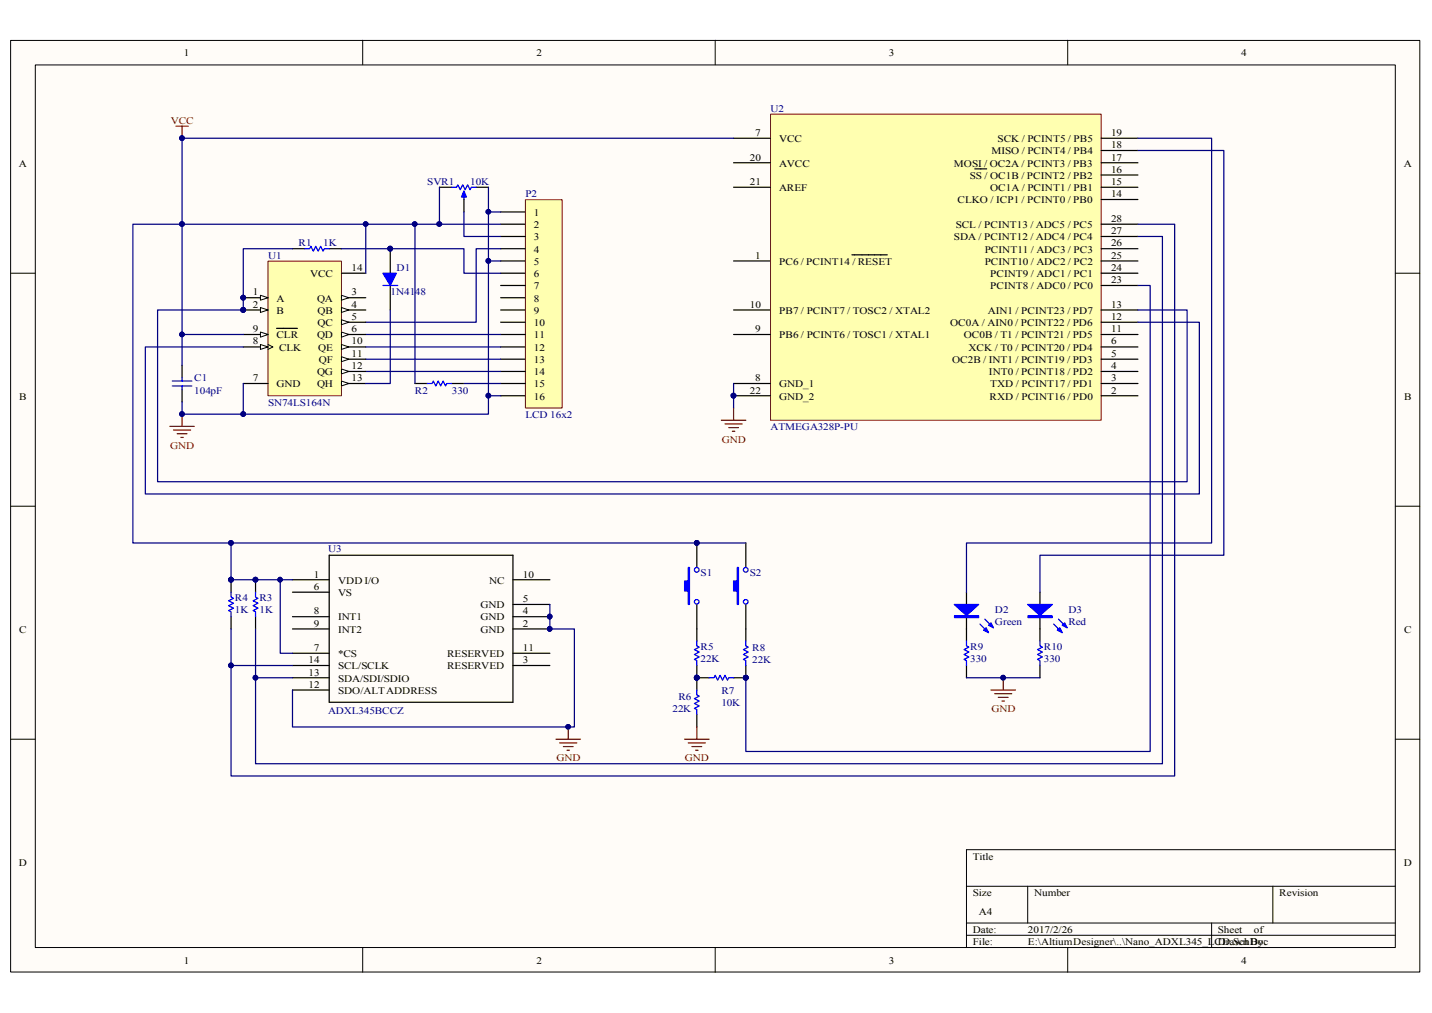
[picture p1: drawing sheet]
<svg xmlns="http://www.w3.org/2000/svg" width="297mm" height="210mm" viewBox="0 0 297 210" stroke-linecap="round" stroke-linejoin="round" font-family="sans-serif">
<path d="M2.2 8.4h292.3v193.1h-292.3z" fill="#fffcf8"/>
<path d="M2.2 8.4h292.3v193.1h-292.3z" fill="none" stroke="#000" stroke-width=".21"/>
<path d="M7.4 13.5h282v182.9h-282z" fill="#fffcf8"/>
<g fill="none" stroke="#000" stroke-width=".21">
<path d="M7.3 13.5h282.1v182.9h-282.1zM75.2 8.3v5.1M148.3 8.3v5.1M221.4 8.3v5.1M2.2 56.6h5.1M289.4 56.6h5.1M2.2 104.9h5.1M289.4 104.9h5.1M2.2 153.2h5.1M289.4 153.2h5.1M289.4 176.1h-89v20.3M75.2 196.4v5.1"/>
<path d="M148.3 196.4v5.1M200.4 183.7h89M200.4 191.3h89M200.4 193.9h89M213.1 183.7v7.6M221.4 196.4v5.1M251.3 191.3v5.1M264 183.7v7.6"/>
</g>
<path d="M159.9 23.7h68.5v63.4h-68.5z" fill="#ffffb0"/>
<path d="M159.8 23.7h68.6v63.4h-68.6z" fill="none" stroke="#800000" stroke-width=".21"/>
<g fill="none" stroke="#000" stroke-width=".25">
<path d="M152.1 28.7h7.7M152.1 38.8h7.7M152.1 33.7h7.7M202.2 35h2.4M228.4 28.7h7.6M228.4 38.8h7.6M228.4 36.3h7.6M228.4 33.7h7.6M228.4 31.2h7.6M152.1 54.1h7.7M176.7 52.8h7.3M228.4 54.1h7.6"/>
<path d="M228.4 41.4h7.6M228.4 59.2h7.6M228.4 56.6h7.6M228.4 51.6h7.6M228.4 49h7.6M228.4 46.5h7.6M152.1 79.5h7.7M152.1 69.3h7.7M152.1 64.3h7.7M228.4 79.5h7.6M228.4 77h7.6M228.4 74.5h7.6"/>
<path d="M228.4 71.9h7.6M228.4 69.3h7.6M228.4 64.3h7.6M228.4 66.8h7.6M152.1 82h7.7M228.4 82h7.6"/>
</g>
<g fill="#000080" stroke="#000080" stroke-width=".21">
<circle cx="152.1" cy="82" r=".49"/>
<circle cx="37.7" cy="28.6" r=".49"/>
<circle cx="37.7" cy="85.8" r=".49"/>
</g>
<path d="M36.5 26.2h2.5M37.8 26.2v2.5M35.2 88.4h5.1M36 89.2h3.5M36.7 89.9h2.1M37.5 90.7h.5M37.8 85.9v2.5" fill="none" stroke="#800000" stroke-width=".25"/>
<path d="M109 41.4h7.6v43.2h-7.6z" fill="#ffffb0"/>
<path d="M109 41.4h7.6v43.2h-7.6z" fill="none" stroke="#800000" stroke-width=".21"/>
<g fill="none" stroke="#000" stroke-width=".25">
<path d="M103.8 43.9h5.1M103.8 46.5h5.1M103.8 49h5.1M103.8 51.6h5.1M103.8 54.1h5.1M103.8 56.6h5.1M103.8 59.2h5.1M103.8 61.7h5.1M103.8 64.3h5.1M103.8 66.8h5.1M103.8 69.3h5.1M103.8 71.9h5.1"/>
<path d="M103.8 74.5h5.1M103.8 77h5.1M103.8 79.5h5.1M103.8 82h5.1"/>
</g>
<path d="M103.8 51.6h-5v15.2h-22.9M75.9 77h27.9M75.9 74.5h27.9M75.9 71.9h27.9M75.9 69.3h27.9" fill="none" stroke="#000080" stroke-width=".25"/>
<path d="M55.6 54.2h15.2v27.8h-15.2z" fill="#ffffb0"/>
<path d="M55.6 54.1h15.2v27.9h-15.2z" fill="none" stroke="#800000" stroke-width=".21"/>
<path d="M50.5 69.3h5.1" fill="none" stroke="#000" stroke-width=".25"/>
<path d="M54 68.8l1.6 .5-1.6 .6z" fill="#fffcf8"/>
<path d="M54 68.8l1.6 .5-1.6 .6zM55.6 71.4l1 .5-1 .5" fill="none" stroke="#000" stroke-width=".21"/>
<path d="M50.5 71.9h5.1M57.4 68.1h4.3" fill="none" stroke="#000" stroke-width=".25"/>
<path d="M54 71.4l1.6 .5-1.6 .5z" fill="#fffcf8"/>
<path d="M54 71.4l1.6 .5-1.6 .5z" fill="none" stroke="#000" stroke-width=".21"/>
<path d="M50.5 61.7h5.1" fill="none" stroke="#000" stroke-width=".25"/>
<path d="M54 61.2l1.6 .5-1.6 .5z" fill="#fffcf8"/>
<path d="M54 61.2l1.6 .5-1.6 .5z" fill="none" stroke="#000" stroke-width=".21"/>
<circle cx="50.4" cy="61.7" r=".49" fill="#000080" stroke="#000080" stroke-width=".21"/>
<path d="M50.5 64.3h5.1" fill="none" stroke="#000" stroke-width=".25"/>
<path d="M54 63.8l1.6 .5-1.6 .5z" fill="#fffcf8"/>
<path d="M54 63.8l1.6 .5-1.6 .5z" fill="none" stroke="#000" stroke-width=".21"/>
<circle cx="50.4" cy="64.2" r=".49" fill="#000080" stroke="#000080" stroke-width=".21"/>
<path d="M70.8 61.7h5.1" fill="none" stroke="#000" stroke-width=".25"/>
<path d="M70.8 61.2l1.5 .5-1.5 .5z" fill="#fffcf8"/>
<path d="M70.8 61.2l1.5 .5-1.5 .5z" fill="none" stroke="#000" stroke-width=".21"/>
<path d="M70.8 64.3h5.1" fill="none" stroke="#000" stroke-width=".25"/>
<path d="M70.8 63.8l1.5 .5-1.5 .5z" fill="#fffcf8"/>
<path d="M70.8 63.8l1.5 .5-1.5 .5z" fill="none" stroke="#000" stroke-width=".21"/>
<path d="M70.8 66.8h5.1" fill="none" stroke="#000" stroke-width=".25"/>
<path d="M70.8 66.3l1.5 .5-1.5 .5z" fill="#fffcf8"/>
<path d="M70.8 66.3l1.5 .5-1.5 .5z" fill="none" stroke="#000" stroke-width=".21"/>
<path d="M70.8 69.3h5.1" fill="none" stroke="#000" stroke-width=".25"/>
<path d="M70.8 68.8l1.5 .5-1.5 .6z" fill="#fffcf8"/>
<path d="M70.8 68.8l1.5 .5-1.5 .6z" fill="none" stroke="#000" stroke-width=".21"/>
<path d="M70.8 71.9h5.1" fill="none" stroke="#000" stroke-width=".25"/>
<path d="M70.8 71.4l1.5 .5-1.5 .5z" fill="#fffcf8"/>
<path d="M70.8 71.4l1.5 .5-1.5 .5z" fill="none" stroke="#000" stroke-width=".21"/>
<path d="M70.8 74.5h5.1" fill="none" stroke="#000" stroke-width=".25"/>
<path d="M70.8 74l1.5 .5-1.5 .5z" fill="#fffcf8"/>
<path d="M70.8 74l1.5 .5-1.5 .5z" fill="none" stroke="#000" stroke-width=".21"/>
<path d="M70.8 77h5.1" fill="none" stroke="#000" stroke-width=".25"/>
<path d="M70.8 76.5l1.5 .5-1.5 .5z" fill="#fffcf8"/>
<path d="M70.8 76.5l1.5 .5-1.5 .5z" fill="none" stroke="#000" stroke-width=".21"/>
<path d="M70.8 79.5h5.1" fill="none" stroke="#000" stroke-width=".25"/>
<path d="M70.8 79l1.5 .5-1.5 .5z" fill="#fffcf8"/>
<path d="M70.8 79l1.5 .5-1.5 .5z" fill="none" stroke="#000" stroke-width=".21"/>
<path d="M91.1 38.8h2.6M98.8 38.8h2.5M70.8 56.6h5.1M50.5 79.5h5.1" fill="none" stroke="#000" stroke-width=".25"/>
<g fill="#000080" stroke="#000080" stroke-width=".21">
<circle cx="50.4" cy="61.7" r=".49"/>
<circle cx="50.4" cy="64.2" r=".49"/>
</g>
<path d="M96.2 40.1v1.3" fill="none" stroke="#00f" stroke-width=".25"/>
<path d="M96.2 39.6l.5 1.3h-1z" fill="#00f"/>
<path d="M93.7 38.8h1l.3-.5 .5 1 .5-1 .5 1 .5-1 .5 1 .2-.5h1.1M96.2 39.6l.5 1.3h-1zM63.2 51.6h1l.3-.5 .5 1 .5-1 .5 1 .5-1 .5 1 .3-.5h1" fill="none" stroke="#00f" stroke-width=".25"/>
<path d="M60.7 51.6h2.5M68.3 51.6h2.5M80.9 51.6v5M80.9 59.2v5.1M96.2 41.4v2.5" fill="none" stroke="#000" stroke-width=".25"/>
<circle cx="80.9" cy="51.5" r=".49" fill="#000080" stroke="#000080" stroke-width=".21"/>
<path d="M79.4 56.6h2.8l-1.3 2.6z" fill="#00f"/>
<path d="M79.4 56.6h2.8l-1.3 2.6zM79.4 59.2h3.1M35.7 79h4.1M37.8 78.3v.7M88.6 79.5h1l.3-.5 .5 1 .5-1 .5 1 .5-1 .5 1 .3-.5h1M35.7 80h4.1M37.8 80v.8M47.9 122.8v1l.5 .2-1 .5 1 .6-1 .5 1 .5-1 .5 .5 .2v1M53 122.8v1l.5 .2-1 .5 1 .6-1 .5 1 .5-1 .5 .5 .2v1" fill="none" stroke="#00f" stroke-width=".25"/>
<g fill="#000080" stroke="#000080" stroke-width=".21">
<circle cx="80.9" cy="51.5" r=".49"/>
<circle cx="101.3" cy="43.9" r=".48"/>
<circle cx="101.3" cy="54.1" r=".49"/>
<circle cx="75.8" cy="46.4" r=".48"/>
<circle cx="91.1" cy="46.4" r=".49"/>
<circle cx="86" cy="46.4" r=".48"/>
<circle cx="37.7" cy="69.3" r=".49"/>
<circle cx="101.3" cy="82" r=".49"/>
<circle cx="114" cy="130.4" r=".48"/>
<circle cx="114" cy="127.8" r=".47"/>
<circle cx="53" cy="120.2" r=".48"/>
<circle cx="47.9" cy="120.2" r=".48"/>
<circle cx="58.1" cy="120.2" r=".47"/>
<circle cx="144.5" cy="112.5" r=".49"/>
</g>
<g fill="none" stroke="#000" stroke-width=".25">
<path d="M37.8 75.7v2.6M86.1 79.5h2.5M93.7 79.5h2.5M37.8 80.8v2.5M68.3 115.1h38.1v30.5h-38.1zM144.5 112.6v5M47.9 120.2v2.6M47.9 127.8v2.6M53 120.2v2.6M53 127.8v2.6M60.7 120.2h7.6M60.7 122.8h7.6"/>
<path d="M60.7 127.8h7.6M60.7 130.4h7.6M60.7 135.4h7.6M60.7 138h7.6M106.4 120.2h7.6M106.4 127.8h7.6M106.4 130.4h7.6M106.4 135.4h7.6M106.4 138h7.6M106.4 125.3h7.6M144.5 125.3v5.1M60.7 140.5h7.6"/>
<path d="M60.7 143h7.6"/>
</g>
<g fill="none" stroke="#000080" stroke-width=".25">
<path d="M91.1 38.8v7.7M101.3 38.8v5.1M70.8 51.6h25.4v5h7.6M75.9 46.5v10.1M86.1 46.5v33M96.2 43.9v5.1h7.6M103.8 43.9h-2.5v10.2h2.5M37.8 69.3h12.7M80.9 64.3v15.2h-5M96.2 79.5h7.6M236 66.8h12.8v35.6h-218.7v-30.5h20.4M101.3 82h2.5"/>
<path d="M58.1 120.2v15.2h2.6"/>
</g>
<path d="M142.7 117.6h.3v7.7h-.3v-2.8h-.7v-2.1h.7z" fill-rule="evenodd" fill="#00f"/>
<g fill="none" stroke="#00f" stroke-width=".25">
<path d="M142.7 117.6h.3v7.7h-.3v-2.8h-.7v-2.1h.7zM144.5 132.9v1l.5 .3-1 .5 1 .5-1 .5 1 .5-1 .5 .5 .2v1.1M144.5 143v1.1l.5 .2-1 .5 1 .5-1 .5 1 .5-1 .6 .5 .2v1M147.1 140.5h1l.2-.5 .5 1 .6-1 .5 1 .5-1 .5 1 .2-.5h1"/>
<circle cx="144.5" cy="118.1" r=".49"/>
<circle cx="144.5" cy="124.8" r=".48"/>
</g>
<g fill="#000080" stroke="#000080" stroke-width=".21">
<circle cx="144.5" cy="112.5" r=".49"/>
<circle cx="144.5" cy="140.5" r=".49"/>
<circle cx="154.7" cy="140.5" r=".49"/>
</g>
<path d="M154.7 112.6v5M144.5 130.4v2.5M144.5 138v5M154.7 125.3v5.1M144.5 148.1v2.6M144.5 140.5h2.6M152.1 140.5h2.6" fill="none" stroke="#000" stroke-width=".25"/>
<path d="M152.9 117.6h.3v7.7h-.3v-2.8h-.8v-2.1h.8z" fill-rule="evenodd" fill="#00f"/>
<g fill="none" stroke="#00f" stroke-width=".25">
<path d="M152.9 117.6h.3v7.7h-.3v-2.8h-.8v-2.1h.8zM154.7 132.9v1l.5 .3-1 .5 1 .5-1 .5 1 .5-1 .5 .5 .2v1.1"/>
<circle cx="154.7" cy="118.1" r=".49"/>
<circle cx="154.7" cy="124.8" r=".48"/>
</g>
<g fill="none" stroke="#800000" stroke-width=".25">
<path d="M149.6 87.1h5.1M150.4 87.9h3.5M151.1 88.6h2.1M151.9 89.4h.5M152.1 84.6v2.5M115.3 153.2h5.1M116.1 154h3.5M116.8 154.8h2.1M117.6 155.5h.5M117.9 150.7v2.5M142 153.2h5.1M142.7 154h3.6"/>
<path d="M143.5 154.8h2M144.3 155.5h.5M144.5 150.7v2.5"/>
</g>
<path d="M154.7 130.4v2.5M154.7 138v2.5M200.4 122.8v2.5M200.4 127.8v2.6" fill="none" stroke="#000" stroke-width=".25"/>
<g fill="#000080" stroke="#000080" stroke-width=".21">
<circle cx="154.7" cy="140.5" r=".49"/>
<circle cx="152.1" cy="82" r=".49"/>
<circle cx="117.8" cy="150.7" r=".48"/>
</g>
<path d="M152.1 79.5v5.1" fill="none" stroke="#000080" stroke-width=".25"/>
<path d="M197.9 125.3h5.1l-2.6 2.3z" fill="#00f"/>
<path d="M197.9 125.3h5.1l-2.6 2.3zM203.2 129.4l1.8 1.7M204.3 128.4l1.7 1.7" fill="none" stroke="#00f" stroke-width=".25"/>
<path d="M198 127.9h5" fill="none" stroke="#00f" stroke-width=".38"/>
<path d="M198 127.6h5v.5h-5z" fill="none" stroke="#00f" stroke-width=".21"/>
<path d="M204.5 130.1l.5 1-1-.5z" fill="#00f"/>
<path d="M204 130.6l.5-.5 .5 1z" fill="none" stroke="#00f" stroke-width=".25"/>
<path d="M205 129.6l.5-.5 .5 1z" fill="#00f"/>
<path d="M205 129.6l.5-.5 .5 1z" fill="none" stroke="#00f" stroke-width=".25"/>
<path d="M215.7 122.8v2.5M215.7 127.8v2.6" fill="none" stroke="#000" stroke-width=".25"/>
<path d="M213.1 125.3h5.2l-2.6 2.3z" fill="#00f"/>
<path d="M213.1 125.3h5.2l-2.6 2.3zM218.5 129.4l1.8 1.7M219.5 128.4l1.8 1.7" fill="none" stroke="#00f" stroke-width=".25"/>
<path d="M213.2 127.9h5" fill="none" stroke="#00f" stroke-width=".38"/>
<path d="M213.2 127.6h5v.5h-5z" fill="none" stroke="#00f" stroke-width=".21"/>
<path d="M219.3 130.6l.5-.5 .5 1z" fill="#00f"/>
<path d="M219.3 130.6l.5-.5 .5 1z" fill="none" stroke="#00f" stroke-width=".25"/>
<path d="M220.3 129.6l.5-.5 .5 1z" fill="#00f"/>
<path d="M200.4 132.9v1l.6 .3-1.1 .5 1.1 .5-1.1 .5 1.1 .5-1.1 .5 .5 .2v1.1M215.7 132.9v1l.5 .3-1 .5 1 .5-1 .5 1 .5-1 .5 .5 .2v1.1M220.3 129.6l.5-.5 .5 1z" fill="none" stroke="#00f" stroke-width=".25"/>
<path d="M200.4 130.4v2.5M200.4 138v2.5M215.7 130.4v2.5M215.7 138v2.5" fill="none" stroke="#000" stroke-width=".25"/>
<g fill="none" stroke="#000080" stroke-width=".25">
<path d="M152.1 28.7h-114.3v17.8h-10.2v66.1h127.1M236 28.7h15.3v83.9h-50.9v10.2M236 31.2h17.8v83.9h-38.1v7.7M60.7 51.6h-10.2v12.7h-17.8v35.6h213.5v-35.6h-10.2M101.3 54.1v31.8h-63.5v-2.6M103.8 46.5h-66v29.2M236 46.5h7.6v114.4h-195.7v-22.9M236 49h5.1v109.3h-188.1v-17.8M236 59.2h2.5v96.6h-83.8v-15.3M50.5 79.5v6.4M47.9 112.6v7.6h12.8M47.9 130.4v7.6h12.8"/>
<path d="M53 130.4v10.1h7.7M114 125.3v5.1h5.1v20.3h-58.4v-7.7M200.4 140.5h15.3"/>
</g>
<g fill="#000080" stroke="#000080" stroke-width=".21">
<circle cx="208" cy="140.5" r=".49"/>
<circle cx="37.7" cy="28.6" r=".49"/>
<circle cx="37.7" cy="46.4" r=".48"/>
<circle cx="50.4" cy="64.2" r=".49"/>
<circle cx="37.7" cy="85.8" r=".49"/>
<circle cx="50.4" cy="85.8" r=".49"/>
<circle cx="101.3" cy="82" r=".49"/>
<circle cx="101.3" cy="54.1" r=".49"/>
<circle cx="47.9" cy="137.9" r=".49"/>
<circle cx="53" cy="140.5" r=".49"/>
<circle cx="114" cy="127.8" r=".47"/>
<circle cx="114" cy="130.4" r=".48"/>
<circle cx="117.8" cy="150.7" r=".48"/>
<circle cx="47.9" cy="112.5" r=".49"/>
<circle cx="47.9" cy="120.2" r=".48"/>
<circle cx="50.4" cy="61.7" r=".49"/>
<circle cx="53" cy="120.2" r=".48"/>
<circle cx="58.1" cy="120.2" r=".47"/>
<circle cx="154.7" cy="140.5" r=".49"/>
<circle cx="144.5" cy="112.5" r=".49"/>
<circle cx="91.1" cy="46.4" r=".49"/>
<circle cx="86" cy="46.4" r=".48"/>
<circle cx="75.8" cy="46.4" r=".48"/>
<circle cx="37.7" cy="69.3" r=".49"/>
</g>
<path d="M205.5 143h5.1M206.3 143.8h3.5M207.1 144.6h2M207.8 145.3h.5M208.1 140.5v2.5" fill="none" stroke="#800000" stroke-width=".25"/>
<g font-size="2.1">
<text x="38.1" y="11.7">1</text>
<text x="111.3" y="11.7">2</text>
<text x="184.3" y="11.7">3</text>
<text x="257.4" y="11.7">4</text>
<text x="156.6" y="28.2">7</text>
<text x="161.6" y="29.5">VCC</text>
<text x="206.9" y="29.5">SCK / PCINT5 / PB5</text>
<text x="230.4" y="28.2">19</text>
<text x="3.9" y="34.5">A</text>
<text x="155.5" y="33.3">20</text>
<text x="161.6" y="34.5">AVCC</text>
<text x="197.8" y="34.5">MOSI / OC2A / PCINT3 / PB3</text>
<text x="205.6" y="32">MISO / PCINT4 / PB4</text>
<text x="230.4" y="35.8">16</text>
<text x="230.4" y="33.3">17</text>
<text x="230.4" y="30.7">18</text>
<text x="291.1" y="34.5">A</text>
<text x="155.5" y="38.4">21</text>
<text x="161.6" y="39.6">AREF</text>
<text x="201.1" y="37.1">SS / OC1B / PCINT2 / PB2</text>
<text x="205.4" y="39.6">OC1A / PCINT1 / PB1</text>
<text x="230.4" y="40.9">14</text>
<text x="230.4" y="38.4">15</text>
<text x="110.8" y="44.7">1</text>
<text x="110.8" y="47.2">2</text>
<text x="198.2" y="47.2">SCL / PCINT13 / ADC5 / PC5</text>
<text x="198.6" y="42.2">CLKO / ICP1 / PCINT0 / PB0</text>
<text x="230.4" y="46">28</text>
<text x="110.8" y="49.8">3</text>
<text x="110.8" y="52.4">4</text>
<text x="156.6" y="53.6">1</text>
<text x="197.8" y="49.8">SDA / PCINT12 / ADC4 / PC4</text>
<text x="204.2" y="52.4">PCINT11 / ADC3 / PC3</text>
<text x="230.4" y="53.6">25</text>
<text x="230.4" y="51.1">26</text>
<text x="230.4" y="48.5">27</text>
<text x="64.4" y="57.4">VCC</text>
<text x="72.9" y="56.2">14</text>
<text x="110.8" y="54.9">5</text>
<text x="110.8" y="57.4">6</text>
<text x="110.8" y="60">7</text>
<text x="161.6" y="54.9">PC6 / PCINT14 / RESET</text>
<text x="204.2" y="54.9">PCINT10 / ADC2 / PC2</text>
<text x="205.4" y="60">PCINT8 / ADC0 / PC0</text>
<text x="205.4" y="57.4">PCINT9 / ADC1 / PC1</text>
<text x="230.4" y="58.7">23</text>
<text x="230.4" y="56.2">24</text>
<text x="52.4" y="61.3">1</text>
<text x="52.4" y="63.8">2</text>
<text x="57.4" y="62.5">A</text>
<text x="57.4" y="65.1">B</text>
<text x="65.7" y="62.5">QA</text>
<text x="65.9" y="65.1">QB</text>
<text x="72.9" y="61.3">3</text>
<text x="72.9" y="63.8">4</text>
<text x="110.8" y="62.5">8</text>
<text x="110.8" y="65.1">9</text>
<text x="155.5" y="63.8">10</text>
<text x="161.6" y="65.1">PB7 / PCINT7 / TOSC2 / XTAL2</text>
<text x="204.9" y="65.1">AIN1 / PCINT23 / PD7</text>
<text x="230.4" y="63.8">13</text>
<text x="52.4" y="68.9">9</text>
<text x="52.4" y="71.4">8</text>
<text x="57.4" y="70.1">CLR</text>
<text x="65.7" y="70.1">QD</text>
<text x="65.9" y="67.6">QC</text>
<text x="72.9" y="66.3">5</text>
<text x="72.9" y="68.9">6</text>
<text x="72.9" y="71.4">10</text>
<text x="110.8" y="67.6">10</text>
<text x="110.8" y="70.1">11</text>
<text x="156.6" y="68.9">9</text>
<text x="161.6" y="70.1">PB6 / PCINT6 / TOSC1 / XTAL1</text>
<text x="197.1" y="67.6">OC0A / AIN0 / PCINT22 / PD6</text>
<text x="199.9" y="70.1">OC0B / T1 / PCINT21 / PD5</text>
<text x="230.4" y="71.4">6</text>
<text x="230.4" y="68.9">11</text>
<text x="230.4" y="66.3">12</text>
<text x="57.9" y="72.7">CLK</text>
<text x="65.7" y="77.8">QG</text>
<text x="66" y="72.7">QE</text>
<text x="66.1" y="75.2">QF</text>
<text x="72.9" y="74">11</text>
<text x="72.9" y="76.5">12</text>
<text x="110.8" y="72.7">12</text>
<text x="110.8" y="75.2">13</text>
<text x="110.8" y="77.8">14</text>
<text x="197.5" y="75.2">OC2B / INT1 / PCINT19 / PD3</text>
<text x="200.9" y="72.7">XCK / T0 / PCINT20 / PD4</text>
<text x="205.1" y="77.8">INT0 / PCINT18 / PD2</text>
<text x="230.4" y="76.5">4</text>
<text x="230.4" y="74">5</text>
<text x="4" y="82.8">B</text>
<text x="52.4" y="79">7</text>
<text x="57.4" y="80.3">GND</text>
<text x="65.7" y="80.3">QH</text>
<text x="72.9" y="79">13</text>
<text x="110.8" y="80.3">15</text>
<text x="110.8" y="82.8">16</text>
<text x="155.5" y="81.6">22</text>
<text x="156.6" y="79">8</text>
<text x="161.6" y="80.3">GND_1</text>
<text x="161.6" y="82.8">GND_2</text>
<text x="205.2" y="82.8">RXD / PCINT16 / PD0</text>
<text x="205.4" y="80.3">TXD / PCINT17 / PD1</text>
<text x="230.4" y="81.6">2</text>
<text x="230.4" y="79">3</text>
<text x="291.2" y="82.8">B</text>
<text x="65.1" y="119.7">1</text>
<text x="108.5" y="119.7">10</text>
<text x="65.1" y="122.3">6</text>
<text x="70.1" y="121">VDD I/O</text>
<text x="70.1" y="123.5">VS</text>
<text x="101.4" y="121">NC</text>
<text x="108.5" y="124.8">5</text>
<text x="4" y="131.2">C</text>
<text x="65.1" y="127.3">8</text>
<text x="65.1" y="129.9">9</text>
<text x="70.1" y="128.6">INT1</text>
<text x="70.1" y="131.2">INT2</text>
<text x="99.7" y="131.2">GND</text>
<text x="99.7" y="128.6">GND</text>
<text x="99.7" y="126.1">GND</text>
<text x="108.5" y="129.9">2</text>
<text x="108.5" y="127.3">4</text>
<text x="291.2" y="131.2">C</text>
<text x="64" y="137.5">14</text>
<text x="65.1" y="135">7</text>
<text x="70.1" y="136.2">*CS</text>
<text x="92.8" y="136.2">RESERVED</text>
<text x="108.5" y="137.5">3</text>
<text x="108.5" y="135">11</text>
<text x="64" y="140">13</text>
<text x="64" y="142.6">12</text>
<text x="70.1" y="138.8">SCL/SCLK</text>
<text x="70.1" y="141.3">SDA/SDI/SDIO</text>
<text x="70.1" y="143.8">SDO/ALT ADDRESS</text>
<text x="92.8" y="138.8">RESERVED</text>
<text x="3.9" y="179.5">D</text>
<text x="201.7" y="178.2">Title</text>
<text x="291.1" y="179.5">D</text>
<text x="201.7" y="185.8">Size</text>
<text x="214.5" y="185.8">Number</text>
<text x="265.3" y="185.8">Revision</text>
<text x="203" y="189.6">A4</text>
<text x="201.7" y="193.4">Date:</text>
<text x="201.7" y="196">File:</text>
<text x="213.2" y="193.4">2017/2/26</text>
<text x="213.2" y="196">E:\Altium Designer\..\Nano_ADXL345_LCD.SchDoc</text>
<text x="252.6" y="193.4">Sheet</text>
<text x="252.6" y="196">Drawn By:</text>
<text x="260" y="193.4">of</text>
<text x="38.1" y="199.8">1</text>
<text x="111.3" y="199.8">2</text>
<text x="184.3" y="199.8">3</text>
<text x="257.4" y="199.8">4</text>
</g>
<g font-size="2.1" fill="#000080">
<text x="159.8" y="23.1">U2</text>
<text x="88.6" y="38.4">SVR1</text>
<text x="97.5" y="38.4">10K</text>
<text x="109" y="40.9">P2</text>
<text x="55.6" y="53.6">U1</text>
<text x="61.9" y="51.1">R1</text>
<text x="67" y="51.1">1K</text>
<text x="82.3" y="56.2">D1</text>
<text x="81" y="61.3">1N4148</text>
<text x="40.3" y="81.6">104pF</text>
<text x="40.3" y="79">C1</text>
<text x="86.1" y="81.6">R2</text>
<text x="93.7" y="81.6">330</text>
<text x="55.6" y="84.1">SN74LS164N</text>
<text x="109" y="86.7">LCD 16x2</text>
<text x="159.8" y="89.2">ATMEGA328P-PU</text>
<text x="68" y="114.4">U3</text>
<text x="145.3" y="119.5">S1</text>
<text x="155.5" y="119.5">S2</text>
<text x="48.7" y="124.5">R4</text>
<text x="53.8" y="124.5">R3</text>
<text x="48.7" y="127.1">1K</text>
<text x="53.8" y="127.1">1K</text>
<text x="206.3" y="127.1">D2</text>
<text x="206.3" y="129.7">Green</text>
<text x="221.6" y="127.1">D3</text>
<text x="221.6" y="129.7">Red</text>
<text x="145.3" y="137.2">22K</text>
<text x="145.3" y="134.7">R5</text>
<text x="156" y="137.5">22K</text>
<text x="156" y="135">R8</text>
<text x="201.2" y="134.7">R9</text>
<text x="201.2" y="137.2">330</text>
<text x="216.5" y="134.7">R10</text>
<text x="216.5" y="137.2">330</text>
<text x="149.6" y="143.8">R7</text>
<text x="68" y="147.9">ADXL345BCCZ</text>
<text x="139.5" y="147.7">22K</text>
<text x="140.7" y="145.1">R6</text>
<text x="149.6" y="146.4">10K</text>
</g>
<g font-size="2.1" fill="#800000">
<text x="35.4" y="25.7">VCC</text>
<text x="35.3" y="93">GND</text>
<text x="149.7" y="91.7">GND</text>
<text x="205.6" y="147.7">GND</text>
<text x="115.4" y="157.9">GND</text>
<text x="142" y="157.9">GND</text>
</g>
</svg>
